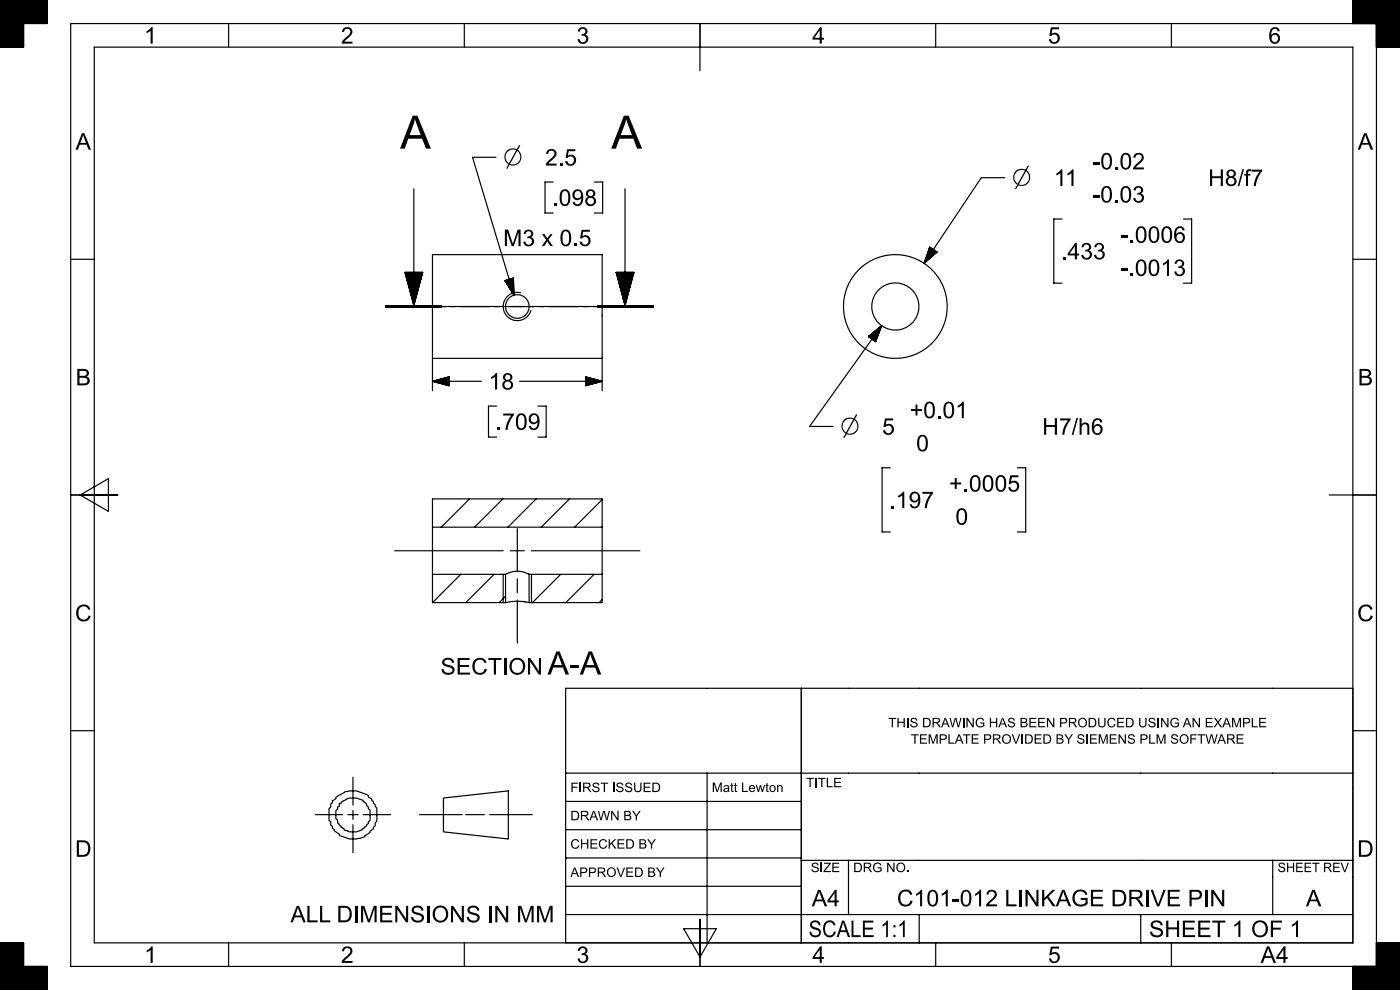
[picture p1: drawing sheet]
<svg xmlns="http://www.w3.org/2000/svg" width="297mm" height="210mm" viewBox="0 0 297 210" stroke-linecap="round" stroke-linejoin="round" font-family="sans-serif">
<g fill="#000">
<path d="M81.8 64.8h12v.5h-12z" fill-rule="evenodd"/>
<path d="M126.6 64.8h12v.5h-12z" fill-rule="evenodd"/>
</g>
<g fill="none" stroke="#000" stroke-width=".25">
<path d="M0 .9h10M0 .8h10M0 .7h10M0 .6h10M0 .5h10M0 .4h10M0 .3h10M0 .2h10M0 .1h10M0 10h5M0 9.9h5M0 9.8h5"/>
<path d="M0 9.7h5M0 9.6h5M0 9.5h5M0 9.4h5M0 9.3h5M0 9.2h5M0 9.1h5M0 9h5M0 8.9h5M0 8.8h5M0 8.7h5M0 8.6h5"/>
<path d="M0 8.5h5M0 8.4h5M0 8.3h5M0 8.2h5M0 8.1h5M0 8h5M0 7.9h5M0 7.8h5M0 7.7h5M0 7.6h5M0 7.5h5M0 7.4h5"/>
<path d="M0 7.3h5M0 7.2h5M0 7.1h5M0 7h5M0 6.9h5M0 6.8h5M0 6.7h5M0 6.6h5M0 6.5h5M0 6.4h5M0 6.3h5M0 6.2h5"/>
<path d="M0 6.1h5M0 6h5M0 5.9h5M0 5.8h5M0 5.7h5M0 5.6h5M0 5.5h5M0 5.4h5M0 5.3h5M0 5.2h5M0 5.1h5M0 5h5"/>
<path d="M0 4.9h10M0 4.8h10M0 4.7h10M0 4.6h10M0 4.5h10M0 4.4h10M0 4.3h10M0 4.2h10M0 4.1h10M0 4h10M0 3.9h10M0 3.8h10"/>
<path d="M0 3.7h10M0 3.6h10M0 3.5h10M0 3.4h10M0 3.3h10M0 3.2h10M0 3.1h10M0 3h10M0 2.9h10M0 2.8h10M0 2.7h10M0 2.6h10"/>
<path d="M0 2.5h10M0 2.4h10M0 2.3h10M0 2.2h10M0 2.1h10M0 2h10M0 1.9h10M0 1.8h10M0 1.7h10M0 1.6h10M0 1.5h10M0 1.4h10"/>
<path d="M0 1.3h10M0 1.2h10M0 1.1h10M0 1h10M5 5v5h-5v-10h10v5h-10M20 10h267v190h-267zM48.5 5v5M98.5 5v5M148.5 5v10M198.5 5v5M248.5 5v5M287 5v-5h10v10h-5"/>
<path d="M287 .9h10M287 .8h10M287 .7h10M287 .6h10M287 .5h10M287 .4h10M287 .3h10M287 .2h10M287 .1h10M287 4.9h10M287 4.8h10M287 4.7h10"/>
<path d="M287 4.6h10M287 4.5h10M287 4.4h10M287 4.3h10M287 4.2h10M287 4.1h10M287 4h10M287 3.9h10M287 3.8h10M287 3.7h10M287 3.6h10M287 3.5h10"/>
<path d="M287 3.4h10M287 3.3h10M287 3.2h10M287 3.1h10M287 3h10M287 2.9h10M287 2.8h10M287 2.7h10M287 2.6h10M287 2.5h10M287 2.4h10M287 2.3h10"/>
<path d="M287 2.2h10M287 2.1h10M287 2h10M287 1.9h10M287 1.8h10M287 1.7h10M287 1.6h10M287 1.5h10M287 1.4h10M287 1.3h10M287 1.2h10M287 1.1h10"/>
<path d="M287 1h10M292 5v200M292 10h5M292 9.9h5M292 9.8h5M292 9.7h5M292 9.6h5M292 9.5h5M292 9.4h5M292 9.3h5M292 9.2h5M292 9.1h5"/>
<path d="M292 9h5M292 8.9h5M292 8.8h5M292 8.7h5M292 8.6h5M292 8.5h5M292 8.4h5M292 8.3h5M292 8.2h5M292 8.1h5M292 8h5M292 7.9h5"/>
<path d="M292 7.8h5M292 7.7h5M292 7.6h5M292 7.5h5M292 7.4h5M292 7.3h5M292 7.2h5M292 7.1h5M292 7h5M292 6.9h5M292 6.8h5M292 6.7h5"/>
<path d="M292 6.6h5M292 6.5h5M292 6.4h5M292 6.3h5M292 6.2h5M292 6.1h5M292 6h5M292 5.9h5M292 5.8h5M292 5.7h5M292 5.6h5M292 5.5h5"/>
<path d="M292 5.4h5M292 5.3h5M292 5.2h5M292 5.1h5M292 5h5M297 5h-282v200h282M105.2 33.4h-5l8.8 29.2M117.4 38.6h-1.8v6.6h1.8M126.1 38.6h1.7v6.6h-1.7M213.2 37.7h-5l-12.2 18.2M15 55h5M85.9 57.8h3.8l-1.9 7z"/>
<path d="M85.9 57.8v.1M86 57.8v.3M86 57.8v.4M86.1 57.8v.6M86.1 57.8v.8M86.2 57.8v1M86.2 57.8v1.2M86.3 57.8v1.4M86.3 57.8v1.6M86.4 57.8v1.8M86.4 57.8v2M86.5 57.8v2.1"/>
<path d="M86.5 57.8v2.3M86.6 57.8v2.5M86.7 57.8v2.7M86.7 57.8v2.9M86.8 57.8v3.1M86.8 57.8v3.3M86.9 57.8v3.5M86.9 57.8v3.7M87 57.8v3.9M87 57.8l.1 4.2M87.1 57.8v4.4M87.2 57.8v4.6"/>
<path d="M87.2 57.8v4.8M87.3 57.8v5M87.3 57.8v5.2M87.4 57.8v5.4M87.4 57.8v5.6M87.5 57.8v5.8M87.5 57.8v5.9M87.6 57.8v6.1M87.6 57.8v6.3M87.7 57.8v6.5M87.7 57.8v6.7M87.8 40v25"/>
<path d="M87.8 57.8v6.9M87.9 57.8v6.7M87.9 57.8v6.5M88 57.8v6.3M88 57.8v6.1M88.1 57.8v5.9M88.1 57.8v5.8M88.2 57.8v5.6M88.3 57.8l-.1 5.4M88.3 57.8v5M88.4 57.8v4.8M88.4 57.8v4.6"/>
<path d="M88.5 57.8v4.4M88.5 57.8v4.2M88.6 57.8v4M88.6 57.8v3.9M88.7 57.8v3.7M88.7 57.8v3.5M88.8 57.8v3.3M88.8 57.8v3.1M88.9 57.8v2.9M88.9 57.8v2.7M89 57.8v2.5M89 57.8v2.3"/>
<path d="M89.1 57.8v2.1M89.1 57.8v2M89.2 57.8v1.8M89.2 57.8v1.6M89.3 57.8v1.4M89.3 57.8v1.2M89.4 57.8v1M89.5 57.8v.6M89.5 57.8v.4M89.6 57.8v.3M89.6 57.8v.1M107.1 59.5l1.8-.5 .1 3.6z"/>
<path d="M107.1 59.5l.1 .1M107.2 59.5l.2 .4M107.3 59.5l.2 .6M107.3 59.5l.3 .8M107.4 59.5l.3 1M107.4 59.4l.4 1.2M107.5 59.4l.4 1.4M107.6 59.4l.6 1.9M107.7 59.4l.6 2.1M107.7 59.4l.7 2.2M107.8 59.3l.7 2.5M107.8 59.3l.8 2.7"/>
<path d="M107.9 59.3l.8 2.8M107.9 59.3l.9 3M108 59.3l.9 3.2M108.1 59.3l.9 3.1M108.2 59.2l.8 2.6M108.3 59.2l.7 2.4M108.3 59.2l.7 2.2M108.4 59.2l.6 2M108.5 59.1l.5 2M108.5 59.1l.5 1.6M108.6 59.1l.4 1.4M108.6 59.1l.4 1.2"/>
<path d="M108.7 59.1l.3 1M108.7 59.1l.2 .8M108.7 59l.2 .7M108.8 59l.1 .5M108.8 59l.1 .3M108.9 59v.1M130.7 57.8l1.9 7 1.9-7M130.7 57.8h3.8M130.7 57.8v.1M130.8 57.8v.3M130.8 57.8v.4M130.9 57.8v.6"/>
<path d="M130.9 57.8v.8M131 57.8v1M131 57.8v1.2M131.1 57.8v1.4M131.1 57.8v1.6M131.2 57.8v1.8M131.2 57.8v2M131.3 57.8v2.1M131.3 57.8v2.3M131.4 57.8v2.5M131.5 57.8v2.9M131.6 57.8v3.1"/>
<path d="M131.6 57.8v3.3M131.7 57.8v3.5M131.7 57.8v3.7M131.8 57.8v3.9M131.8 57.8v4M131.9 57.8v4.2M131.9 57.8v4.4M132 57.8v4.6M132 57.8v4.8M132.1 57.8v5M132.1 57.8v5.2M132.2 57.8v5.4"/>
<path d="M132.2 57.8v5.6M132.3 57.8v5.8M132.3 57.8v5.9M132.4 57.8v6.1M132.4 57.8v6.3M132.5 57.8v6.5M132.5 57.8v6.7M132.6 40v25M132.6 57.8v6.9M132.7 57.8v6.7M132.8 57.8v6.3M132.8 57.8v6.1"/>
<path d="M132.9 57.8v5.9M132.9 57.8v5.8M133 57.8v5.6M133 57.8v5.4M133.1 57.8v5.2M133.1 57.8v5M133.2 57.8v4.8M133.2 57.8v4.6M133.3 57.8v4.4M133.3 57.8v4.2M133.4 57.8v4M133.4 57.8v3.9"/>
<path d="M133.5 57.8v3.7M133.5 57.8v3.5M133.6 57.8v3.3M133.6 57.8v3.1M133.7 57.8v2.9M133.7 57.8v2.7M133.8 57.8v2.5M133.8 57.8v2.3M133.9 57.8v2.1M134 57.8v1.8M134 57.8v1.6M134.1 57.8v1.4"/>
<path d="M134.1 57.8v1.2M134.2 57.8v1M134.2 57.8v.8M134.3 57.8v.6M134.3 57.8v.4M134.4 57.8v.3M134.4 57.8v.1M196.5 54.6l1.2-1.8-1.3 1.9M197.2 52.4l1.6 1.1-2.8 2.4zM197.2 52.4v.1M197.3 52.5l-.2 .2M197.3 52.5l-.2 .4"/>
<path d="M197.4 52.5l-.4 .6M197.4 54.7l1-1.5-1.2 1.6M197.4 52.6l-.5 .7M197.4 52.6l-.5 .8M197.5 52.6l-.7 1M197.5 52.6l-.8 1.2M197.6 52.7l-.9 1.3M197.6 52.7l-1 1.5M197.7 52.7l-1.1 1.7M197.8 52.8l-1.4 2.1M197.8 52.8l-1.5 2.3M197.9 52.9l-1.7 2.4"/>
<path d="M197.9 52.9l-1.7 2.6M198 54.2l.5-.9-.7 1M198 53l-2 2.9M198.1 53l-1.8 2.6M198.1 53l-1.6 2.5M198.2 53.1l-1.6 2.2M198.2 53.1l-1.4 2.1M198.2 53.1l-1.3 2M198.3 53.2l-1.2 1.8M198.4 53.2l-.9 1.4M198.5 53.3l-.8 1.1M198.6 53.3l-.5 .8"/>
<path d="M198.6 53.4l-.3 .5M198.7 53.4l-.3 .4M198.7 53.4l-.1 .3M198.8 53.5h-.1M225.3 46.5h-1.7v13.6h1.7M251 46.5h1.8v13.6h-1.8M287 55h5M81.9 65h3.2M83.7 65h23M86.1 65h1.1M88.2 65h6.3M91.7 76v-22h36v22"/>
<path d="M91.7 76v6.9M91.7 76h36M95.2 80h.1M95.5 65h1.1M97.6 65h6.3M105 65h1M107.1 65h6.2M108 61l-.5-1.6 .6 1.7M109 62l-.8-2.8 .8 3M110.5 62.1a3 3 0 0 0-3.7 2.1 3 3 0 0 0 2.2 3.7 3 3 0 0 0 3.6-2.1M112.7 65h23M114.4 65h1"/>
<path d="M116.5 65h6.3M123.8 65h1.1M124.2 79.9l3.5 1-3.5 .9zM124.2 80h.1M125.9 65h6.3M127.7 76v6.9M133.2 65h1.1M135.3 65h3.2M184.3 71.3v.1M184.5 71.2l-.2 .2M184.8 71l-.5 .5M184.9 70.8l-.5 .7"/>
<path d="M185.1 70.7l-.6 .8M185.2 70.6l-.7 1M185.4 70.5l-.9 1.1M185.5 70.3l-.9 1.3M185.7 70.2l-1.1 1.5M185.8 72.4l-.1 .1M185.8 70.1l-1.1 1.6M185.9 72.2l-.2 .2M185.9 72l-.2 .4M186 70l-1.3 1.7M186 71.8l-.4 .6M186.1 71.7l-.5 .6"/>
<path d="M186.1 69.8l-1.4 2M186.2 71.3l-.7 1 .6-.8M186.3 71.1l-.8 1.2M186.3 69.7l-1.5 2.1M186.3 70.9l-.9 1.3M186.4 69.6l-1.6 2.2M186.5 70.6l-1.1 1.6M186.5 70.4l-1.2 1.7M186.6 69.5l-1.7 2.3M186.6 70.2l-1.4 1.9M186.7 70l-1.5 2.1M186.7 69.3l-1.8 2.6"/>
<path d="M186.8 69.8l-1.6 2.2M186.8 69.6l-1.7 2.4M186.9 69.2l-1.9 2.7M186.9 69.4l-1.8 2.6M187 69.3l-2 2.7M187 69.1l-15.3 21.4h5M187 69.1l-2.8 2.3M187 69.1l-1.2 3.4-1.6-1.1M91.7 80.9h10.4M91.7 80.9l3.5-1v1.9zM91.9 80.8h3.3M91.9 80.9h3.3"/>
<path d="M92.1 80.8h3.1M92.1 81h3.1M92.3 80.7h2.9M92.3 81h2.9M92.5 80.7h2.7M92.5 81.1h2.7M92.7 80.6h2.5M92.7 81.1h2.5M92.9 80.6h2.3M92.9 81.2h2.3M93.1 80.5h2.1M93.1 81.2h2.1"/>
<path d="M93.3 80.5h1.9M93.3 81.3h1.9M93.5 80.4h1.7M93.5 81.3h1.7M93.6 80.4h1.6M93.6 81.4h1.6M93.8 80.3h1.4M93.8 81.4h1.4M94 81.5h1.2M94.2 80.2h1M94.4 80.2h.8M94.4 81.6h.8"/>
<path d="M94.6 80.1h.6M94.6 81.6h.6M94.8 80.1h.4M94.8 81.7h.4M95 80h.2M95 81.7h.2M95.2 81.8h.1M105.4 86.1h-1.8v6.6h1.8M110.2 80.9h17.5M114.1 86.1h1.8v6.6h-1.8M124.2 80h.3M124.2 80.1h.5"/>
<path d="M124.2 80.1h.7M124.2 80.2h.9M124.2 80.2h1.1M124.2 80.3h1.5M124.2 80.4h1.7M124.2 80.4h1.8M124.2 80.5h2M124.2 80.5h2.2M124.2 80.6h2.4M124.2 80.6h2.6M124.2 80.7h2.8M124.2 80.7h3"/>
<path d="M124.2 80.8h3.2M124.2 80.8h3.4M124.2 81.8h.1M124.2 81.7h.3M124.2 81.7h.5M124.2 81.6h.7M124.2 81.6h.9M124.2 81.4h1.5M124.2 81.4h1.7M124.2 81.3h1.8M124.2 81.3h2M124.2 81.2h2.2"/>
<path d="M124.2 81.2h2.4M124.2 81.1h2.6M124.2 81.1h2.8M124.2 81h3M124.2 81h3.2M124.2 80.9h3.4M125.5 81.5h-1.3M188.9 99.2h-1.8v13.6h1.8M215.8 99.2h1.8v13.6h-1.8M15 105h10M17 105l6-3.5v7zM83.7 116.8h23"/>
<path d="M91.7 111.8v10M91.7 111.8v-6h36v6M91.7 111.8h36M99.6 105.8l-6 6M106.7 105.8l-6 6M108.2 116.8h3M109.7 112.1v9.2M112.7 116.8h23M113.7 105.8l-6 6M120.8 105.8l-6 6M127.7 111.8v10M127.7 106l-5.8 5.8"/>
<path d="M282 105h10M91.7 121.8v6M91.7 127.8h15.5M91.7 121.8h15.5M97.7 121.8l-6 6M104.8 121.8l-6 6M106.7 121.8v6M107.2 127.8l2.6-.3 2.4 .3M107.2 121.8l1.3-.5 1.2-.1 1.2 .1 1.3 .5M107.2 126.5l-1.3 1.3M107.2 121.8v6M109.7 127.3v9.1"/>
<path d="M109.7 122.8v3M112.2 121.8h15.5M112.2 121.8v6M112.7 121.8v6M119 121.8l-6 6M126 121.8l-6 6M127.7 121.8v6h-15.5M127.7 127.2l-.6 .6M15 155h5M170 146v54M287 155h5M287 146h-167v54"/>
<path d="M66.9 172.8h5.8M71.3 169.1l.7-.5a5.5 5.5 0 0 1 6.1 .2v.2l.8 .5v.3l.3 .2v.4l.4 .3v.3a1.81 1.81 0 0 1 .3 1.8v1.4l-.3 .4v.6l-.4 .2v.4l-.7 .5v.3l-1.1 .6v.3l-.4 .1a6 6 0 0 1-5-.4v-.2l-1.1-.8v-.2l-.4-.3v-.4l-.3-.2v-.8l-.4-.2v-2.6l.4-.3v-.7l.3-.2v-.4l.8-.5zM72.3 170.2l.8-.4a4.2 4.2 0 0 1 3.9 0v.2l.8 .5v.4l.3 .3v.3a.92 .92 0 0 1 .4 1.1v.7a.92 .92 0 0 1-.4 1v.4l-.3 .2v.3l-.8 .5a3.3 3.3 0 0 1-3.2 .6v-.1a.9 .9 0 0 1-1.1-.6l-.4-.2v-.2l-.3-.1v-.3l-.4-.2v-.7a.92 .92 0 0 1-.3-1v-.2a.92 .92 0 0 1 .3-1v-.5l.4-.2v-.5l.3-.1zM73.8 172.8h2.2M74.9 164.9v5.9M74.9 171.9v1.9M74.9 174.9v6M77 172.8h5.8M89 172.8h9.1M94.1 169.3l13.7-1.5v10.2l-13.7-1.5zM98.8 172.8h4M103.9 172.8h9"/>
<path d="M120 164h167M120 170h50M120 176h50M150 164v36M120 182h50M120 188h50M120 194h167M145 197h7l-3.5 6zM148.5 195v10M170 182.5h117M180 182.5v11.5M195 194v6"/>
<path d="M242 194v6M270 182.5v11.5M0 205h10v5h-10v-10h5v5M0 210h10M0 209.9h10M0 209.8h10M0 209.7h10M0 209.6h10M0 209.5h10M0 209.4h10M0 209.3h10M0 209.2h10"/>
<path d="M0 209.1h10M0 209h10M0 208.9h10M0 208.8h10M0 208.7h10M0 208.6h10M0 208.5h10M0 208.4h10M0 208.3h10M0 208.2h10M0 208.1h10M0 208h10"/>
<path d="M0 207.9h10M0 207.8h10M0 207.7h10M0 207.6h10M0 207.5h10M0 207.4h10M0 207.3h10M0 207.2h10M0 207.1h10M0 207h10M0 206.9h10M0 206.8h10"/>
<path d="M0 206.7h10M0 206.6h10M0 206.5h10M0 206.4h10M0 206.3h10M0 206.2h10M0 206.1h10M0 206h10M0 205.9h10M0 205.8h10M0 205.7h10M0 205.6h10"/>
<path d="M0 205.5h10M0 205.4h10M0 205.3h10M0 205.2h10M0 205.1h10M0 205h10M0 204.9h5M0 204.8h5M0 204.7h5M0 204.6h5M0 204.5h5M0 204.4h5"/>
<path d="M0 204.3h5M0 204.2h5M0 204.1h5M0 204h5M0 203.9h5M0 203.8h5M0 203.7h5M0 203.6h5M0 203.5h5M0 203.4h5M0 203.3h5M0 203.2h5"/>
<path d="M0 203.1h5M0 203h5M0 202.9h5M0 202.8h5M0 202.7h5M0 202.6h5M0 202.5h5M0 202.4h5M0 202.3h5M0 202.2h5M0 202.1h5M0 202h5"/>
<path d="M0 201.9h5M0 201.8h5M0 201.7h5M0 201.6h5M0 201.5h5M0 201.4h5M0 201.3h5M0 201.2h5M0 201.1h5M0 201h5M0 200.9h5M0 200.8h5"/>
<path d="M0 200.7h5M0 200.6h5M0 200.5h5M0 200.4h5M0 200.3h5M0 200.2h5M0 200.1h5M48.5 200v5M98.5 200v5M198.5 200v5M248.5 200v5M287 210h10"/>
<path d="M287 209.9h10M287 209.8h10M287 209.7h10M287 209.6h10M287 209.5h10M287 209.4h10M287 209.3h10M287 209.2h10M287 209.1h10M287 209h10M287 208.9h10M287 208.8h10"/>
<path d="M287 208.7h10M287 208.6h10M287 208.5h10M287 208.4h10M287 208.3h10M287 208.2h10M287 208.1h10M287 208h10M287 207.9h10M287 207.8h10M287 207.7h10M287 207.6h10"/>
<path d="M287 207.5h10M287 207.4h10M287 207.3h10M287 207.2h10M287 207.1h10M287 207h10M287 206.9h10M287 206.8h10M287 206.7h10M287 206.6h10M287 206.5h10M287 206.4h10"/>
<path d="M287 206.3h10M287 206.2h10M287 206.1h10M287 206h10M287 205.9h10M287 205.8h10M287 205.7h10M287 205.6h10M287 205.5h10M287 205.4h10M287 205.3h10M287 205.2h10"/>
<path d="M287 205.1h10M287 205h10M292 200h5v10h-10v-5M292 204.9h5M292 204.8h5M292 204.7h5M292 204.6h5M292 204.5h5M292 204.4h5M292 204.3h5M292 204.2h5M292 204.1h5"/>
<path d="M292 204h5M292 203.9h5M292 203.8h5M292 203.7h5M292 203.6h5M292 203.5h5M292 203.4h5M292 203.3h5M292 203.2h5M292 203.1h5M292 203h5M292 202.9h5"/>
<path d="M292 202.8h5M292 202.7h5M292 202.6h5M292 202.5h5M292 202.4h5M292 202.3h5M292 202.2h5M292 202.1h5M292 202h5M292 201.9h5M292 201.8h5M292 201.7h5"/>
<path d="M292 201.6h5M292 201.5h5M292 201.4h5M292 201.3h5M292 201.2h5M292 201.1h5M292 201h5M292 200.9h5M292 200.8h5M292 200.7h5M292 200.6h5M292 200.5h5"/>
<path d="M292 200.4h5M292 200.3h5M292 200.2h5M292 200.1h5"/>
<circle cx="109.7" cy="65" r="2.5"/>
<circle cx="189.9" cy="65" r="5"/>
<circle cx="189.9" cy="65" r="11"/>
</g>
<g font-size="9.8">
<text x="84.9" y="31.5">A</text>
<text x="129.7" y="31.5">A</text>
</g>
<text font-size="6.8" x="116.2" y="143.1">A-A</text>
<g font-size="5.4">
<text x="106.7" y="35.1">⌀</text>
<text x="214.7" y="39.4">⌀</text>
<text x="178.2" y="92.2">⌀</text>
</g>
<g font-size="4.9">
<text x="30.6" y="9.3">1</text>
<text x="72.3" y="9.3">2</text>
<text x="122.3" y="9.3">3</text>
<text x="172.3" y="9.3">4</text>
<text x="222.3" y="9.3">5</text>
<text x="269.1" y="9.3">6</text>
<text x="16" y="31.8">A</text>
<text x="115.6" y="35.1">2.5</text>
<text x="231.8" y="35.9">-0.02</text>
<text x="288" y="31.8">A</text>
<text x="223.6" y="39.4">11</text>
<text x="256.3" y="39.4">H8/f7</text>
<text x="117.2" y="43.7">.098</text>
<text x="231.8" y="43">-0.03</text>
<text x="106.7" y="52.2">M3 x 0.5</text>
<text x="237.8" y="51.5">-.0006</text>
<text x="225.1" y="55">.433</text>
<text x="237.8" y="58.5">-.0013</text>
<text x="16" y="81.8">B</text>
<text x="103.6" y="82.6">18</text>
<text x="288" y="81.8">B</text>
<text x="193" y="88.7">+0.01</text>
<text x="105.2" y="91.2">.709</text>
<text x="187.1" y="92.2">5</text>
<text x="194.4" y="95.7">0</text>
<text x="221.1" y="92.2">H7/h6</text>
<text x="188.7" y="107.8">.197</text>
<text x="201.3" y="104.3">+.0005</text>
<text x="202.7" y="111.3">0</text>
<text x="15.9" y="131.8">C</text>
<text x="287.9" y="131.8">C</text>
<text x="93.4" y="143.1">SECTION</text>
<text x="15.9" y="181.8">D</text>
<text x="287.9" y="181.8">D</text>
<text x="61.6" y="195.6">ALL DIMENSIONS IN MM</text>
<text x="172.2" y="192.3">A4</text>
<text x="190.3" y="192.3">C101-012 LINKAGE DRIVE PIN</text>
<text x="277.1" y="192.3">A</text>
<text x="171.5" y="198.8">SCALE 1:1</text>
<text x="243.8" y="198.8">SHEET 1 OF 1</text>
<text x="30.6" y="204.3">1</text>
<text x="72.3" y="204.3">2</text>
<text x="122.3" y="204.3">3</text>
<text x="172.3" y="204.3">4</text>
<text x="222.3" y="204.3">5</text>
<text x="267.4" y="204.3">A4</text>
</g>
<g font-size="2.8">
<text x="188.5" y="154.3">THIS DRAWING HAS BEEN PRODUCED USING AN EXAMPLE</text>
<text x="193.2" y="157.8">TEMPLATE PROVIDED BY SIEMENS PLM SOFTWARE</text>
<text x="171" y="167">TITLE</text>
<text x="121" y="168">FIRST ISSUED</text>
<text x="151" y="168">Matt Lewton</text>
<text x="121" y="174">DRAWN BY</text>
<text x="121" y="180">CHECKED BY</text>
<text x="172" y="185">SIZE</text>
<text x="181" y="185">DRG NO.</text>
<text x="271" y="185">SHEET REV</text>
<text x="121" y="186">APPROVED BY</text>
</g>
</svg>
